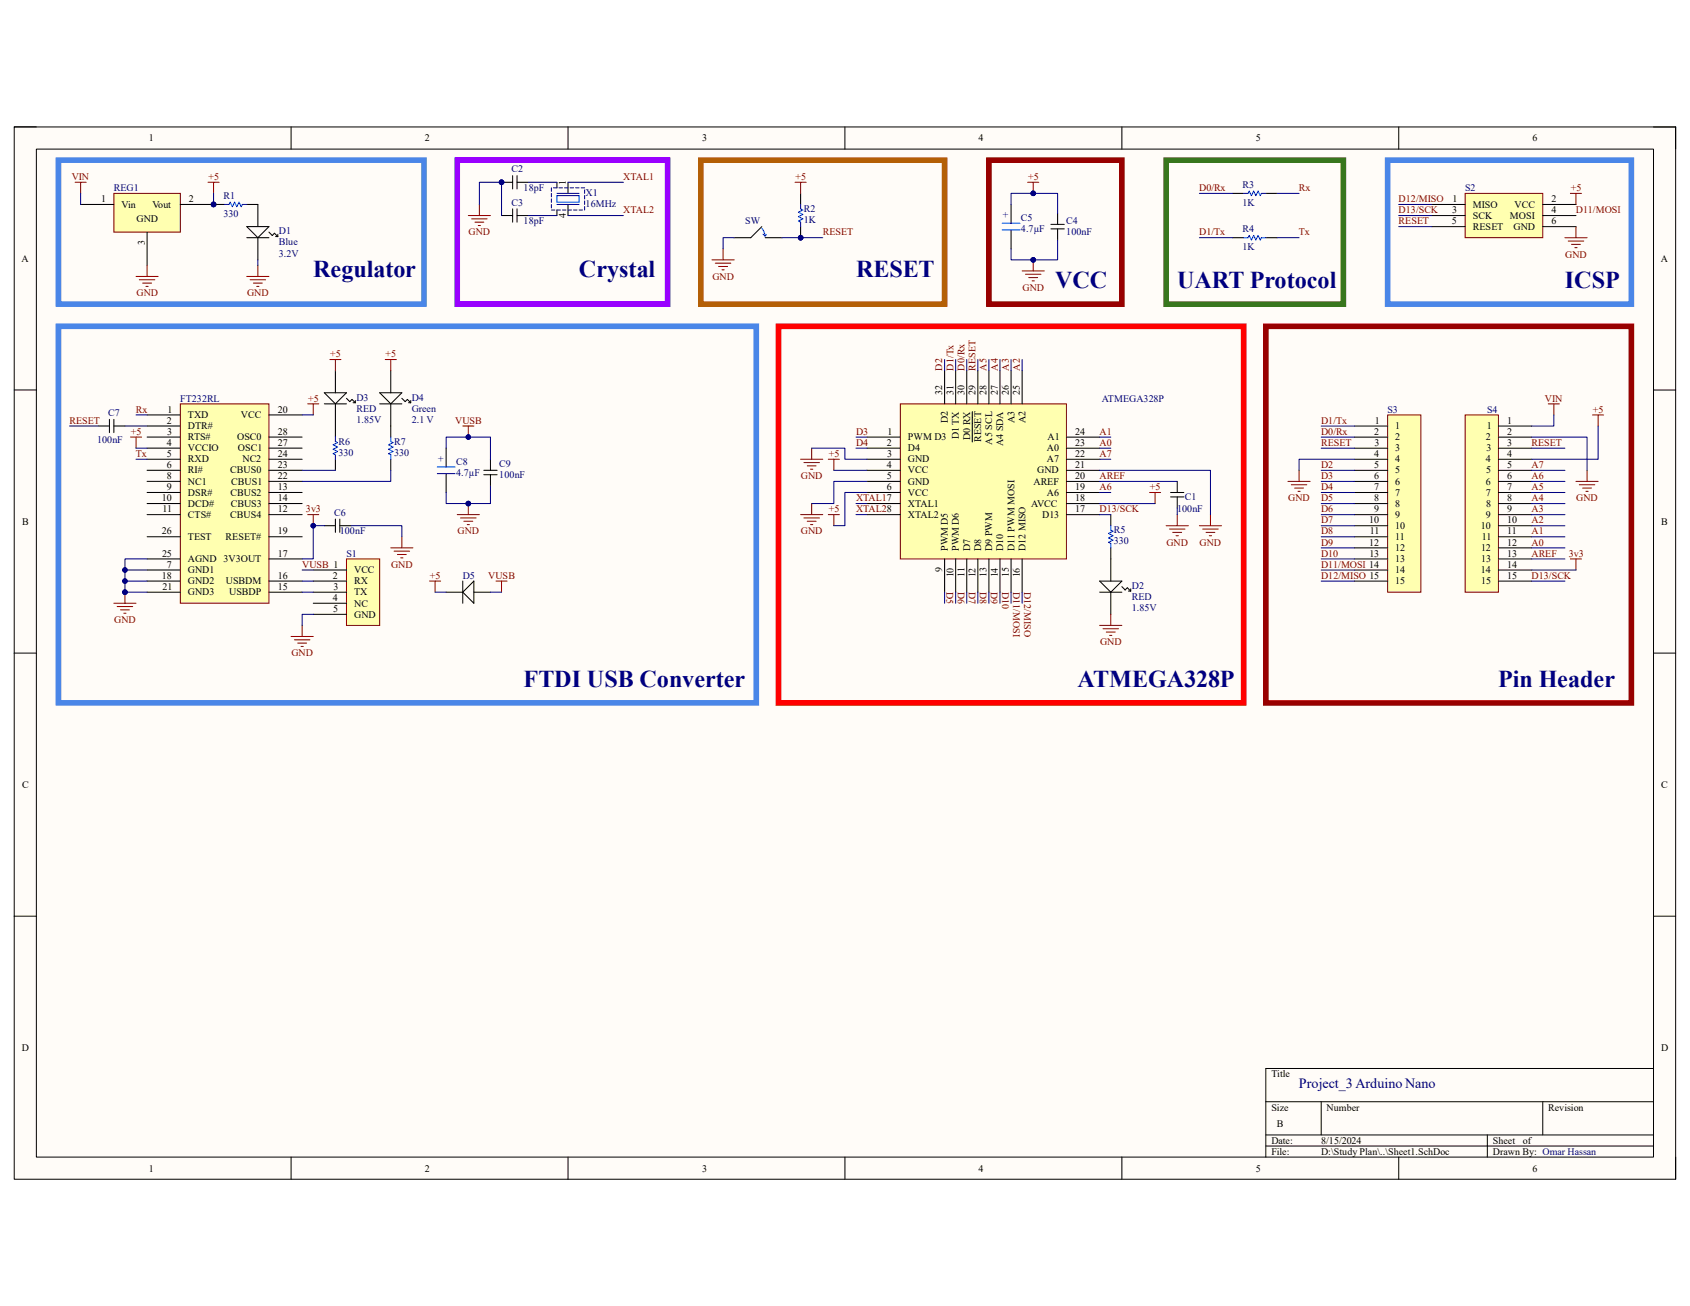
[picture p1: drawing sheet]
<svg xmlns="http://www.w3.org/2000/svg" width="279mm" height="216mm" viewBox="0 0 279 216" stroke-linecap="round" stroke-linejoin="round" font-family="sans-serif">
<path d="M2.3 21h274.7v173.9h-274.7z" fill-rule="evenodd" fill="#fffcf8"/>
<path d="M2.3 21h274.7v173.9h-274.7z" fill="none" stroke="#000" stroke-width=".17"/>
<path d="M6 24.6h267.4v166.7h-267.4z" fill-rule="evenodd" fill="#fffcf8"/>
<g fill="none" stroke="#000" stroke-width=".17">
<path d="M2.3 21h3.7M6 24.6h267.4v166.7h-267.4zM48.1 21v3.6M93.9 21v3.6M139.7 21v3.6M185.5 21v3.6M231.2 21v3.6M273.4 21h3.6v3.6M2.3 64.5h3.7M273.4 64.5h3.6M2.3 108h3.7M273.4 108h3.6"/>
<path d="M2.3 151.5h3.7M273.4 151.5h3.6M273.4 176.6h-64.1v14.7M48.1 191.3v3.6M93.9 191.3v3.6M139.7 191.3v3.6M185.5 191.3v3.6M209.3 182.1h64.1M209.3 187.6h64.1M209.3 189.5h64.1M218.4 182.1v5.5M231.2 191.3v3.6"/>
<path d="M245.9 187.6v3.7M255.1 182.1v5.5M277 191.3v3.6"/>
</g>
<path d="M148.8 66.8h27.5v25.6h-27.5z" fill-rule="evenodd" fill="#ffffb0"/>
<path d="M148.8 66.8h27.5v25.6h-27.5z" fill="none" stroke="#800000" stroke-width=".17"/>
<g fill="none" stroke="#000" stroke-width=".17">
<path d="M143.3 72.3h5.5M143.3 74.1h5.5M143.3 75.9h5.5M143.3 77.8h5.5M143.3 79.6h5.5M156.2 61.3v5.5M158 61.3v5.5M159.8 61.3v5.5M160.7 68v5.1M161.7 61.3v5.5M163.5 61.3v5.5M165.3 61.3v5.5"/>
<path d="M167.2 61.3v5.5M169 61.3v5.5M176.3 72.3h5.5M176.3 74.1h5.5M176.3 75.9h5.5M176.3 77.8h5.5M176.3 79.6h5.5M143.3 81.4h5.5M143.3 83.2h5.5M143.3 85.1h5.5M156.2 92.4v5.5M158 92.4v5.5"/>
<path d="M159.8 92.4v5.5M161.7 92.4v5.5M163.5 92.4v5.5M165.3 92.4v5.5M167.2 92.4v5.5M169 92.4v5.5M176.3 81.4h5.5M176.3 83.2h5.5M176.3 85.1h5.5"/>
</g>
<circle cx="35.3" cy="33.8" r=".37" fill="#000080"/>
<circle cx="35.3" cy="33.8" r=".37" fill="none" stroke="#000080" stroke-width=".17"/>
<path d="M18.8 32h11v6.4h-11z" fill-rule="evenodd" fill="#ffffb0"/>
<path d="M18.8 32h11v6.4h-11z" fill="none" stroke="#800000" stroke-width=".17"/>
<path d="M13.3 33.8h5.5M29.8 33.8h5.5" fill="none" stroke="#000" stroke-width=".17"/>
<circle cx="35.3" cy="33.8" r=".37" fill="#000080"/>
<circle cx="35.3" cy="33.8" r=".37" fill="none" stroke="#000080" stroke-width=".17"/>
<path d="M24.3 38.4v5.5M40.8 37.5h3.7l-1.9 1.8zM40.8 39.3h3.7M42.6 33.8v3.7M42.6 39.3v3.7M44.5 38.4l.5 .5 .4-.3 .5 .5M45.6 39.1h.3M45.9 38.7v.4" fill="none" stroke="#000" stroke-width=".17"/>
<path d="M12.4 30.1h1.8M13.3 30.1v1.9M34.4 30.1h1.8M35.3 30.1v1.9" fill="none" stroke="#800000" stroke-width=".17"/>
<path d="M9.7 26.5h60.4v23.8h-60.4z" fill="none" stroke="#4a86e8" stroke-width=".93"/>
<circle cx="35.3" cy="33.8" r=".37" fill="#000080"/>
<circle cx="35.3" cy="33.8" r=".37" fill="none" stroke="#000080" stroke-width=".17"/>
<path d="M35.3 33.8h1.8M40.8 33.8h1.8" fill="none" stroke="#000" stroke-width=".17"/>
<circle cx="35.3" cy="33.8" r=".37" fill="#000080"/>
<g fill="none" stroke="#000080" stroke-width=".17">
<path d="M91.2 31.1v.5M91.2 32v.5M91.2 32.9v.6M91.2 33.8v.6M91.2 34.7h.5M91.5 31.1h.6M92.1 34.7h.5M92.4 31.1h.6M93 34.7h.6M93.3 31.1h.6M93.9 34.7h.6M94.2 31.1h.6"/>
<path d="M94.8 34.7h.6M95.2 31.1h.5M95.7 34.7h.6M96.1 31.1h.6M96.7 31.4v.6M96.7 32.3v.6M96.7 33.2v.6M96.7 34.1v.6"/>
<circle cx="35.3" cy="33.8" r=".37"/>
</g>
<path d="M37.1 33.8h.8l.2-.4 .3 .8 .4-.8 .4 .8 .3-.8 .4 .8 .2-.4h.7M92.1 32.3h3.6v1.1h-3.6zM92.1 33.8h3.6M92.1 32h3.6" fill="none" stroke="#00f" stroke-width=".17"/>
<g fill="none" stroke="#800000" stroke-width=".17">
<path d="M22.5 45.7h3.6M23 46.3h2.6M23.6 46.8h1.5M24.1 47.3h.4M24.3 43.9v1.8M40.8 45.7h3.7M41.3 46.3h2.6M41.9 46.8h1.5M42.4 47.3h.4M42.6 43.9v1.8M132.4 75.9h3.6M132.9 76.5h2.6"/>
<path d="M133.5 77h1.4M134 77.6h.4M134.2 74.1v1.8M132.4 85.1h3.6M132.9 85.6h2.6M133.5 86.2h1.4M134 86.7h.4M134.2 83.2v1.9M192.8 86.9h3.7M193.3 87.5h2.6M193.9 88h1.5M194.4 88.6h.4"/>
<path d="M194.6 85.1v1.8M198.3 86.9h3.7M198.8 87.5h2.6M199.4 88h1.5M199.9 88.6h.4M200.1 85.1v1.8"/>
</g>
<path d="M92.1 30.1v1M92.1 34.7v.9M93.9 30.1v1.9M93.9 33.8v1.8M194.6 79.6v1.8M193.5 82.1h2.2M193.5 81.4h2.2M194.6 82.1v1.9" fill="none" stroke="#000" stroke-width=".17"/>
<circle cx="82.9" cy="30.1" r=".37" fill="#000080"/>
<circle cx="82.9" cy="30.1" r=".37" fill="none" stroke="#000080" stroke-width=".17"/>
<path d="M82.9 30.1h1.8M84.7 29v2.2M85.5 29v2.2M85.5 30.1h1.8" fill="none" stroke="#000" stroke-width=".17"/>
<circle cx="82.9" cy="30.1" r=".37" fill="#000080"/>
<circle cx="82.9" cy="30.1" r=".37" fill="none" stroke="#000080" stroke-width=".17"/>
<path d="M82.9 35.6h1.8M84.7 34.5v2.2M85.5 34.5v2.2M85.5 35.6h1.8" fill="none" stroke="#000" stroke-width=".17"/>
<path d="M77.4 35.6h3.7M78 36.2h2.5M78.5 36.7h1.5M79.1 37.3h.3M79.3 33.8v1.8" fill="none" stroke="#800000" stroke-width=".17"/>
<path d="M75.6 26.5h34.8v23.8h-34.8z" fill="none" stroke="#90f" stroke-width=".93"/>
<circle cx="132.4" cy="39.3" r=".37" fill="#000080"/>
<circle cx="132.4" cy="39.3" r=".37" fill="none" stroke="#000080" stroke-width=".17"/>
<path d="M132.4 32v1.8M132.4 37.5v1.8" fill="none" stroke="#000" stroke-width=".17"/>
<circle cx="132.4" cy="39.3" r=".37" fill="#000080"/>
<circle cx="132.4" cy="39.3" r=".37" fill="none" stroke="#000080" stroke-width=".17"/>
<path d="M132.4 33.8v.7l.3 .2-.7 .4 .7 .3-.7 .4 .7 .4-.7 .3 .4 .2v.8M165.7 36.9h2.9M165.7 38h2.9" fill="none" stroke="#00f" stroke-width=".17"/>
<g fill="none" stroke="#800000" stroke-width=".17">
<path d="M131.4 30.1h1.9M132.4 30.1v1.9M169.9 30.1h1.8M170.8 30.1v1.9M117.7 43h3.7M118.3 43.5h2.5M118.8 44.1h1.5M119.4 44.6h.3M119.5 41.1v1.9M136.9 75.9h1.9M137.9 75.9v1.9M136.9 85.1h1.9"/>
<path d="M137.9 85.1v1.8M190 81.4h1.9M191 81.4v1.8"/>
</g>
<path d="M115.9 26.5h40.3v23.8h-40.3z" fill="none" stroke="#b45f06" stroke-width=".93"/>
<path d="M167.2 33.8v3.1M167.2 38v3.1M173.7 37.8h2.2M173.7 37.1h2.2M174.8 35.3v1.8M174.8 37.8v1.9" fill="none" stroke="#000" stroke-width=".17"/>
<circle cx="170.8" cy="32" r=".37" fill="#000080"/>
<circle cx="170.8" cy="32" r=".37" fill="none" stroke="#000080" stroke-width=".17"/>
<path d="M169 44.8h3.6M169.5 45.3h2.6M170.1 45.9h1.5M170.6 46.4h.4M170.8 43v1.8" fill="none" stroke="#800000" stroke-width=".17"/>
<circle cx="170.8" cy="43" r=".37" fill="#000080"/>
<circle cx="170.8" cy="43" r=".37" fill="none" stroke="#000080" stroke-width=".17"/>
<path d="M163.5 26.5h22v23.8h-22z" fill="none" stroke="#980000" stroke-width=".93"/>
<path d="M203.8 32h1.8M203.8 39.3h1.8M209.3 32h1.8M209.3 39.3h1.8M181.8 96.1h3.7l-1.9 1.8zM181.8 97.9h3.7M183.6 85.1v1.8M183.6 90.6v5.5M183.6 97.9v3.7M185.5 97l.5 .5 .4-.3 .5 .5M186.6 97.7h.3M186.9 97.3v.4" fill="none" stroke="#000" stroke-width=".17"/>
<path d="M205.6 32h.7l.2-.4 .4 .7 .4-.7 .3 .7 .4-.7 .4 .7 .1-.3h.8M205.6 39.3h.7l.2-.4 .4 .8 .4-.8 .3 .8 .4-.8 .4 .8 .1-.4h.8M183.6 86.9v.7l.4 .2-.7 .4 .7 .4-.7 .3 .7 .4-.7 .4 .3 .1v.8" fill="none" stroke="#00f" stroke-width=".17"/>
<path d="M181.8 103.4h3.7M182.4 103.9h2.5M182.9 104.5h1.5M183.5 105h.3M183.6 101.6v1.8" fill="none" stroke="#800000" stroke-width=".17"/>
<path d="M192.8 26.5h29.3v23.8h-29.3z" fill="none" stroke="#38761d" stroke-width=".93"/>
<path d="M128.7 53.9h76.9v62.3h-76.9z" fill="none" stroke="#f00" stroke-width=".93"/>
<path d="M29.8 66.8h14.7v32.9h-14.7z" fill-rule="evenodd" fill="#ffffb0"/>
<path d="M29.8 66.8h14.7v32.9h-14.7z" fill="none" stroke="#800000" stroke-width=".17"/>
<g fill="none" stroke="#000" stroke-width=".17">
<path d="M24.3 68.6h5.5M24.3 70.4h5.5M24.3 72.3h5.5M24.3 74.1h5.5M24.3 75.9h5.5M24.3 77.7h5.5M24.3 79.6h5.5M44.5 68.6h5.5M44.5 72.3h5.5M44.5 74.1h5.5M44.5 75.9h5.5M44.5 77.7h5.5"/>
<path d="M44.5 79.6h5.5M24.3 85.1h5.5M24.3 81.4h5.5M24.3 83.2h5.5M24.3 88.7h5.5M24.3 92.4h5.5M24.3 94.2h5.5M24.3 96.1h5.5M24.3 97.9h5.5M44.5 85.1h5.5M44.5 81.4h5.5M44.5 83.2h5.5"/>
<path d="M44.5 88.7h5.5M44.5 92.4h5.5M44.5 96.1h5.5M44.5 97.9h5.5"/>
</g>
<path d="M57.3 92.4h5.5v11h-5.5z" fill-rule="evenodd" fill="#ffffb0"/>
<path d="M18.8 99.7h3.7M20.7 97.9v1.8M57.3 92.4h5.5v11h-5.5zM19.4 100.3h2.5M19.9 100.8h1.5M20.5 101.4h.3M48.1 105.2h3.7M48.7 105.8h2.5M49.2 106.3h1.5M49.8 106.9h.3M50 103.4v1.8" fill="none" stroke="#800000" stroke-width=".17"/>
<path d="M51.8 94.2h5.5M51.8 96.1h5.5M51.8 97.9h5.5M51.8 99.7h5.5M51.8 101.6h5.5" fill="none" stroke="#000" stroke-width=".17"/>
<circle cx="20.7" cy="97.9" r=".37" fill="#000080"/>
<circle cx="20.7" cy="97.9" r=".37" fill="none" stroke="#000080" stroke-width=".17"/>
<path d="M53.6 86.9h1.9M55.5 85.8v2.2M56.2 85.8v2.2M56.2 86.9h1.8" fill="none" stroke="#000" stroke-width=".17"/>
<path d="M50.9 85.1h1.8M51.8 85.1v1.8M64.6 90.6h3.7M65.2 91.1h2.5M65.7 91.7h1.5M66.3 92.2h.3M66.4 88.7v1.9" fill="none" stroke="#800000" stroke-width=".17"/>
<circle cx="51.8" cy="86.9" r=".37" fill="#000080"/>
<circle cx="51.8" cy="86.9" r=".37" fill="none" stroke="#000080" stroke-width=".17"/>
<g fill="none" stroke="#800000" stroke-width=".17">
<path d="M54.5 59.4h1.9M55.4 59.4v1.9M63.7 59.4h1.8M64.6 59.4v1.9M21.6 72.3h1.8M22.5 72.3v1.8M50.9 66.8h1.8M51.8 66.8v1.8M75.6 85.1h3.7M76.1 85.6h2.6M76.7 86.2h1.5M77.2 86.7h.4"/>
<path d="M77.4 83.2v1.9"/>
</g>
<g fill="none" stroke="#000" stroke-width=".17">
<path d="M16.3 70.4h1.8M18.1 69.3v2.2M18.8 69.3v2.2M18.8 70.4h1.9M53.6 64.9h3.7l-1.9 1.9zM53.6 66.8h3.7M55.4 61.3v3.6M55.4 66.8v5.5M55.4 75.9v1.8M57.3 65.8l.5 .6 .4-.4 .5 .6M58.4 66.6h.3M58.7 66.2v.4"/>
<path d="M62.8 64.9h3.6l-1.8 1.9zM62.8 66.8h3.6M64.6 61.3v3.6M64.6 66.8v5.5M64.6 75.9v1.8M66.4 65.8l.6 .6 .4-.4 .5 .6M67.5 66.6h.4M67.9 66.2v.4M73.8 74.1v3.1M73.8 78.3v3.1M80 78.5h2.2M80 77.7h2.2"/>
<path d="M81.1 75.9v1.8M81.1 78.5v1.8"/>
</g>
<path d="M55.4 72.3v.7l.4 .2-.7 .3 .7 .4-.7 .4 .7 .3-.7 .4 .3 .2v.7M64.6 72.3v.7l.4 .2-.8 .3 .8 .4-.8 .4 .8 .3-.8 .4 .4 .2v.7M72.3 77.2h2.9M72.3 78.3h2.9" fill="none" stroke="#00f" stroke-width=".17"/>
<circle cx="77.4" cy="83.2" r=".37" fill="#000080"/>
<circle cx="77.4" cy="83.2" r=".37" fill="none" stroke="#000080" stroke-width=".17"/>
<path d="M76.5 70.4h1.8M77.4 70.4v1.9" fill="none" stroke="#800000" stroke-width=".17"/>
<circle cx="77.4" cy="72.3" r=".37" fill="#000080"/>
<circle cx="77.4" cy="72.3" r=".37" fill="none" stroke="#000080" stroke-width=".17"/>
<path d="M73.8 97.9h2.7M76.5 96.1v3.6M78.3 97.9h2.8M78.3 96.1v3.6l-1.8-1.8z" fill="none" stroke="#000" stroke-width=".17"/>
<path d="M71 96.1h1.8M71.9 96.1v1.8M82 96.1h1.8M82.9 96.1v1.8" fill="none" stroke="#800000" stroke-width=".17"/>
<path d="M9.7 53.9h115.3v62.3h-115.3z" fill="none" stroke="#4a86e8" stroke-width=".93"/>
<path d="M242.2 32h12.9v7.3h-12.9z" fill-rule="evenodd" fill="#ffffb0"/>
<path d="M242.2 32h12.9v7.3h-12.9zM258.7 39.3h3.7M259.3 39.8h2.5M259.6 32h1.9M260.6 32v1.8M260.6 37.5v1.8M259.8 40.4h1.5M260.4 40.9h.3" fill="none" stroke="#800000" stroke-width=".17"/>
<path d="M236.7 33.8h5.5M236.7 35.6h5.5M236.7 37.5h5.5M255.1 33.8h5.5M255.1 35.6h5.5M255.1 37.5h5.5" fill="none" stroke="#000" stroke-width=".17"/>
<path d="M229.4 26.5h40.3v23.8h-40.3z" fill="none" stroke="#4a86e8" stroke-width=".93"/>
<path d="M229.4 68.6h5.5v29.3h-5.5z" fill-rule="evenodd" fill="#ffffb0"/>
<path d="M229.4 68.6h5.5v29.3h-5.5z" fill="none" stroke="#800000" stroke-width=".17"/>
<g fill="none" stroke="#000" stroke-width=".17">
<path d="M223.9 70.4h5.5M223.9 72.3h5.5M223.9 74.1h5.5M223.9 75.9h5.5M223.9 77.8h5.5M223.9 79.6h5.5M223.9 81.4h5.5M223.9 83.2h5.5M223.9 85.1h5.5M223.9 86.9h5.5M223.9 88.7h5.5M223.9 90.6h5.5"/>
<path d="M223.9 92.4h5.5M223.9 94.2h5.5M223.9 96.1h5.5"/>
</g>
<path d="M242.2 68.6h5.5v29.3h-5.5z" fill-rule="evenodd" fill="#ffffb0"/>
<g fill="none" stroke="#800000" stroke-width=".17">
<path d="M212.9 79.6h3.7M214.8 77.8v1.8M242.2 68.6h5.5v29.3h-5.5zM256 66.8h1.8M256.9 66.8v1.8M260.6 79.6h3.6M262.4 77.8v1.8M263.3 68.6h1.8M264.2 68.6v1.8M213.5 80.1h2.5M214 80.7h1.5M214.6 81.2h.3"/>
<path d="M259.6 92.4h1.9M260.6 92.4v1.8M261.1 80.1h2.6M261.7 80.7h1.4M262.2 81.2h.4"/>
</g>
<g fill="none" stroke="#000" stroke-width=".17">
<path d="M126 37.5l-1.9 1.8h-2.7M126.5 39.3h2.7M247.7 70.4h5.5M247.7 72.3h5.5M247.7 74.1h5.5M247.7 75.9h5.5M247.7 77.8h5.5M247.7 79.6h5.5M247.7 81.4h5.5M247.7 83.2h5.5M247.7 85.1h5.5M247.7 86.9h5.5"/>
<path d="M247.7 88.7h5.5M247.7 90.6h5.5M247.7 92.4h5.5M247.7 94.2h5.5M247.7 96.1h5.5"/>
</g>
<path d="M209.3 53.9h60.4v62.3h-60.4z" fill="none" stroke="#980000" stroke-width=".93"/>
<path d="M126 37.8l.3 .6 .2 .6M126.1 38.7l.3 .3M126.7 38.8l-.2 .2" fill="none" stroke="#00f" stroke-width=".17"/>
<path d="M35.3 32v1.8" fill="none" stroke="#000080" stroke-width=".17"/>
<circle cx="35.3" cy="33.8" r=".37" fill="#000080"/>
<g fill="none" stroke="#000080" stroke-width=".17">
<path d="M13.3 32v1.8M82.9 30.1v5.5M87.3 30.1h4.8M87.3 35.6h4.8M93.9 30.1h9.2M93.9 35.6h9.2M42.6 43v.9M156.2 59.4v1.9M158 59.4v1.9M159.8 59.4v1.9M163.5 59.4v1.9M165.3 59.4v1.9"/>
<path d="M167.2 59.4v1.9M169 59.4v1.9M141.5 72.3h1.8M141.5 74.1h1.8M181.8 77.8h18.3v7.3M181.8 72.3h1.8M181.8 74.1h1.8M181.8 75.9h1.8M181.8 79.6h12.8M141.5 83.2h1.8M141.5 85.1h1.8M156.2 97.9v1.8"/>
<path d="M158 97.9v1.8M159.8 97.9v1.8M161.7 97.9v1.8M163.5 97.9v1.8M165.3 97.9v1.8M167.2 97.9v1.8M169 97.9v1.8M181.8 81.4h1.8M194.6 84v1.1"/>
<circle cx="35.3" cy="33.8" r=".37"/>
</g>
<circle cx="82.9" cy="30.1" r=".37" fill="#000080"/>
<g fill="none" stroke="#000080" stroke-width=".17">
<path d="M82.9 30.1h-3.6v3.7"/>
<circle cx="82.9" cy="30.1" r=".37"/>
</g>
<circle cx="82.9" cy="30.1" r=".37" fill="#000080"/>
<g fill="none" stroke="#000080" stroke-width=".17">
<path d="M161.7 59.4v1.9M167.2 41.1v1.9h3.6M137.9 77.8h5.4M143.3 79.6h-5.4v3.6h-3.7M143.3 81.4h-3.6v5.5h-1.8M181.8 83.2h9.2"/>
<circle cx="82.9" cy="30.1" r=".37"/>
</g>
<circle cx="170.8" cy="43" r=".37" fill="#000080"/>
<g fill="none" stroke="#000080" stroke-width=".17">
<path d="M174.8 39.7v3.3h-4"/>
<circle cx="170.8" cy="43" r=".37"/>
</g>
<circle cx="170.8" cy="43" r=".37" fill="#000080"/>
<g fill="none" stroke="#000080" stroke-width=".17">
<path d="M170.8 32h4v3.3"/>
<circle cx="170.8" cy="43" r=".37"/>
</g>
<circle cx="170.8" cy="32" r=".37" fill="#000080"/>
<g fill="none" stroke="#000080" stroke-width=".17">
<path d="M170.8 32h-3.6v1.8"/>
<circle cx="170.8" cy="32" r=".37"/>
</g>
<circle cx="170.8" cy="32" r=".37" fill="#000080"/>
<g fill="none" stroke="#000080" stroke-width=".17">
<path d="M198.3 32h5.5M198.3 39.3h5.5M211.1 32h3.7M211.1 39.3h3.7M134.2 74.1h5.5v1.8h3.6M20.7 94.2h3.6M50 94.2h1.8M50 96.1h1.8M50 97.9h1.8M181.8 85.1h1.8M51.8 101.6h-1.8v1.8"/>
<circle cx="170.8" cy="32" r=".37"/>
</g>
<circle cx="20.7" cy="94.2" r=".37" fill="#000080"/>
<g fill="none" stroke="#000080" stroke-width=".17">
<path d="M20.7 96.1h3.6"/>
<circle cx="20.7" cy="94.2" r=".37"/>
</g>
<circle cx="20.7" cy="96.1" r=".37" fill="#000080"/>
<g fill="none" stroke="#000080" stroke-width=".17">
<path d="M20.7 97.9h3.6"/>
<circle cx="20.7" cy="96.1" r=".37"/>
</g>
<circle cx="20.7" cy="97.9" r=".37" fill="#000080"/>
<g fill="none" stroke="#000080" stroke-width=".17">
<path d="M53.6 86.9h-1.8v5.5h-1.8"/>
<circle cx="20.7" cy="97.9" r=".37"/>
</g>
<circle cx="51.8" cy="86.9" r=".37" fill="#000080"/>
<g fill="none" stroke="#000080" stroke-width=".17">
<path d="M11.5 70.4h4.8M20.7 70.4h3.6M22.5 68.6h1.8M22.5 74.1h1.8M22.5 75.9h1.8M50 68.6h1.8M50 77.7h5.4M64.6 77.7v1.9h-14.6M58 86.9h8.4v1.8M73.8 81.4v1.8h3.6"/>
<circle cx="51.8" cy="86.9" r=".37"/>
</g>
<circle cx="77.4" cy="83.2" r=".37" fill="#000080"/>
<g fill="none" stroke="#000080" stroke-width=".17">
<path d="M81.1 80.3v2.9h-3.7"/>
<circle cx="77.4" cy="83.2" r=".37"/>
</g>
<circle cx="77.4" cy="83.2" r=".37" fill="#000080"/>
<g fill="none" stroke="#000080" stroke-width=".17">
<path d="M73.8 74.1v-1.8h7.3v3.6"/>
<circle cx="77.4" cy="83.2" r=".37"/>
</g>
<circle cx="77.4" cy="72.3" r=".37" fill="#000080"/>
<g fill="none" stroke="#000080" stroke-width=".17">
<path d="M231.2 33.8h5.5M231.2 35.6h5.5M231.2 37.5h5.5M218.4 79.6h5.5M218.4 77.8h5.5M218.4 74.1h5.5M218.4 72.3h5.5M218.4 70.4h5.5M223.9 75.9h-9.1v1.9M253.2 72.3h9.2v5.5M253.2 79.6h5.5M253.2 77.8h5.5"/>
<path d="M253.2 74.1h5.5M256.9 68.6v1.8h-3.7M264.2 70.4v5.5h-11M24.3 92.4h-3.6v5.5M71.9 97.9h1.9M81.1 97.9h1.8M218.4 96.1h5.5M218.4 94.2h5.5M218.4 92.4h5.5M218.4 90.6h5.5M218.4 88.7h5.5M218.4 86.9h5.5"/>
<path d="M218.4 85.1h5.5M218.4 83.2h5.5M218.4 81.4h5.5M253.2 96.1h5.5M253.2 94.2h7.4M253.2 92.4h5.5M253.2 90.6h5.5M253.2 88.7h5.5M253.2 86.9h5.5M253.2 85.1h5.5M253.2 83.2h5.5M253.2 81.4h5.5"/>
<circle cx="77.4" cy="72.3" r=".37"/>
</g>
<circle cx="20.7" cy="94.2" r=".37" fill="#000080"/>
<circle cx="20.7" cy="94.2" r=".37" fill="none" stroke="#000080" stroke-width=".17"/>
<circle cx="20.7" cy="96.1" r=".37" fill="#000080"/>
<circle cx="20.7" cy="96.1" r=".37" fill="none" stroke="#000080" stroke-width=".17"/>
<circle cx="20.7" cy="97.9" r=".37" fill="#000080"/>
<g fill="none" stroke="#000080" stroke-width=".17">
<path d="M129.2 39.3h3.2"/>
<circle cx="20.7" cy="97.9" r=".37"/>
</g>
<circle cx="132.4" cy="39.3" r=".37" fill="#000080"/>
<g fill="none" stroke="#000080" stroke-width=".17">
<path d="M121.4 39.3h-1.9v1.8M132.4 39.3h3.6"/>
<circle cx="132.4" cy="39.3" r=".37"/>
</g>
<circle cx="132.4" cy="39.3" r=".37" fill="#000080"/>
<circle cx="132.4" cy="39.3" r=".37" fill="none" stroke="#000080" stroke-width=".17"/>
<g font-size="4" fill="#000080">
<text x="51.8" y="45.8">Regulator</text>
<text x="95.7" y="45.8">Crystal</text>
<text x="141.5" y="45.8">RESET</text>
<text x="174.5" y="47.6">VCC</text>
<text x="194.6" y="47.6">UART Protocol</text>
<text x="258.7" y="47.6">ICSP</text>
<text x="86.6" y="113.5">FTDI USB Converter</text>
<text x="178.1" y="113.5">ATMEGA328P</text>
<text x="247.7" y="113.5">Pin Header</text>
</g>
<text font-size="2.3" fill="#000080" x="214.8" y="179.8">Project_3 Arduino Nano</text>
<g font-size="1.7">
<text x="24.6" y="23.4">1</text>
<text x="70.2" y="23.4">2</text>
<text x="116.1" y="23.4">3</text>
<text x="161.8" y="23.4">4</text>
<text x="207.6" y="23.4">5</text>
<text x="253.4" y="23.4">6</text>
<text x="16.7" y="33.4">1</text>
<text x="20.1" y="34.3">Vin</text>
<text x="25.2" y="34.3">Vout</text>
<text x="31.2" y="33.4">2</text>
<text x="93.6" y="30.5" transform="rotate(-90 93.6 30.5)">1</text>
<text x="240.1" y="35.3">3</text>
<text x="240.1" y="33.4">1</text>
<text x="243.5" y="34.3">MISO</text>
<text x="250.4" y="34.3">VCC</text>
<text x="256.5" y="33.4">2</text>
<text x="256.5" y="35.3">4</text>
<text x="22.6" y="36.7">GND</text>
<text x="24" y="40.5" transform="rotate(-90 24 40.5)">3</text>
<text x="93.6" y="36" transform="rotate(-90 93.6 36)">4</text>
<text x="240" y="37.1">5</text>
<text x="243.5" y="36.2">SCK</text>
<text x="243.5" y="38">RESET</text>
<text x="249.6" y="36.2">MOSI</text>
<text x="250.2" y="38">GND</text>
<text x="256.5" y="37.1">6</text>
<text x="3.6" y="43.3">A</text>
<text x="274.6" y="43.3">A</text>
<text x="155.8" y="65.3" transform="rotate(-90 155.8 65.3)">32</text>
<text x="157.6" y="65.3" transform="rotate(-90 157.6 65.3)">31</text>
<text x="159.5" y="65.3" transform="rotate(-90 159.5 65.3)">30</text>
<text x="161.3" y="65.3" transform="rotate(-90 161.3 65.3)">29</text>
<text x="163.1" y="65.3" transform="rotate(-90 163.1 65.3)">28</text>
<text x="165" y="65.3" transform="rotate(-90 165 65.3)">27</text>
<text x="166.8" y="65.3" transform="rotate(-90 166.8 65.3)">26</text>
<text x="168.6" y="65.3" transform="rotate(-90 168.6 65.3)">25</text>
<text x="27.6" y="70.1">2</text>
<text x="27.6" y="71.9">3</text>
<text x="27.7" y="68.2">1</text>
<text x="31.1" y="69.1">TXD</text>
<text x="31.1" y="71">DTR#</text>
<text x="39.8" y="69.1">VCC</text>
<text x="45.9" y="71.9">28</text>
<text x="45.9" y="68.2">20</text>
<text x="146.7" y="71.9">1</text>
<text x="156.7" y="70" transform="rotate(-90 156.7 70)">D2</text>
<text x="167.7" y="69.9" transform="rotate(-90 167.7 69.9)">A3</text>
<text x="169.5" y="70" transform="rotate(-90 169.5 70)">A2</text>
<text x="177.8" y="71.9">24</text>
<text x="227.2" y="71.9">2</text>
<text x="227.3" y="70.1">1</text>
<text x="230.7" y="71">1</text>
<text x="245.8" y="71">1</text>
<text x="249.2" y="70.1">1</text>
<text x="249.2" y="71.9">2</text>
<text x="27.6" y="73.7">4</text>
<text x="27.6" y="77.4">6</text>
<text x="27.6" y="75.6">5</text>
<text x="31.1" y="72.8">RTS#</text>
<text x="31.1" y="74.6">VCCIO</text>
<text x="31.1" y="76.5">RXD</text>
<text x="39.2" y="72.8">OSC0</text>
<text x="39.3" y="74.6">OSC1</text>
<text x="40.1" y="76.5">NC2</text>
<text x="45.9" y="77.4">23</text>
<text x="45.9" y="75.6">24</text>
<text x="45.9" y="73.7">27</text>
<text x="146.6" y="73.7">2</text>
<text x="146.6" y="77.4">4</text>
<text x="146.7" y="75.6">3</text>
<text x="150.1" y="72.8">PWM D3</text>
<text x="150.1" y="74.6">D4</text>
<text x="150.1" y="76.5">GND</text>
<text x="158.5" y="72.6" transform="rotate(-90 158.5 72.6)">D1 TX</text>
<text x="160.4" y="72.8" transform="rotate(-90 160.4 72.8)">D0 RX</text>
<text x="162.2" y="73.1" transform="rotate(-90 162.2 73.1)">RESET</text>
<text x="164" y="73.5" transform="rotate(-90 164 73.5)">A5 SCL</text>
<text x="165.9" y="73.7" transform="rotate(-90 165.9 73.7)">A4 SDA</text>
<text x="173.1" y="76.5">A7</text>
<text x="173.1" y="74.6">A0</text>
<text x="173.2" y="72.8">A1</text>
<text x="177.8" y="77.4">21</text>
<text x="177.8" y="75.6">22</text>
<text x="177.8" y="73.7">23</text>
<text x="227.2" y="75.6">4</text>
<text x="227.2" y="77.4">5</text>
<text x="227.2" y="73.7">3</text>
<text x="230.7" y="72.8">2</text>
<text x="230.7" y="74.6">3</text>
<text x="230.7" y="76.5">4</text>
<text x="245.7" y="72.8">2</text>
<text x="245.7" y="76.5">4</text>
<text x="245.7" y="74.6">3</text>
<text x="249.2" y="73.7">3</text>
<text x="249.2" y="75.6">4</text>
<text x="249.2" y="77.4">5</text>
<text x="26.8" y="82.9">10</text>
<text x="27.6" y="81">9</text>
<text x="27.6" y="79.2">8</text>
<text x="31.1" y="78.3">RI#</text>
<text x="31.1" y="80.1">NC1</text>
<text x="31.1" y="82">DSR#</text>
<text x="31.1" y="83.8">DCD#</text>
<text x="38.1" y="78.3">CBUS0</text>
<text x="38.1" y="82">CBUS2</text>
<text x="38.1" y="83.8">CBUS3</text>
<text x="38.2" y="80.1">CBUS1</text>
<text x="45.9" y="82.9">14</text>
<text x="45.9" y="81">13</text>
<text x="45.9" y="79.2">22</text>
<text x="146.6" y="81">6</text>
<text x="146.6" y="79.2">5</text>
<text x="150.1" y="78.3">VCC</text>
<text x="150.1" y="80.1">GND</text>
<text x="150.1" y="82">VCC</text>
<text x="150.1" y="83.8">XTAL1</text>
<text x="170.5" y="83.8">AVCC</text>
<text x="170.9" y="80.1">AREF</text>
<text x="171.5" y="78.3">GND</text>
<text x="173.1" y="82">A6</text>
<text x="177.8" y="82.9">18</text>
<text x="177.8" y="81">19</text>
<text x="177.8" y="79.2">20</text>
<text x="227.2" y="79.2">6</text>
<text x="227.2" y="81">7</text>
<text x="227.2" y="82.9">8</text>
<text x="230.7" y="78.3">5</text>
<text x="230.7" y="80.1">6</text>
<text x="230.7" y="82">7</text>
<text x="230.7" y="83.8">8</text>
<text x="245.7" y="80.1">6</text>
<text x="245.7" y="82">7</text>
<text x="245.7" y="78.3">5</text>
<text x="245.7" y="83.8">8</text>
<text x="249.2" y="79.2">6</text>
<text x="249.2" y="81">7</text>
<text x="249.2" y="82.9">8</text>
<text x="3.6" y="86.7">B</text>
<text x="26.8" y="88.3">26</text>
<text x="26.9" y="84.7">11</text>
<text x="31.1" y="85.6">CTS#</text>
<text x="31.1" y="89.3">TEST</text>
<text x="37.3" y="89.3">RESET#</text>
<text x="38.1" y="85.6">CBUS4</text>
<text x="45.9" y="84.7">12</text>
<text x="45.9" y="88.3">19</text>
<text x="150.1" y="85.6">XTAL2</text>
<text x="172.3" y="85.6">D13</text>
<text x="177.8" y="84.7">17</text>
<text x="226.4" y="86.5">10</text>
<text x="226.5" y="88.3">11</text>
<text x="227.2" y="84.7">9</text>
<text x="230.7" y="85.6">9</text>
<text x="230.7" y="87.5">10</text>
<text x="230.7" y="89.3">11</text>
<text x="244.8" y="87.5">10</text>
<text x="245" y="89.3">11</text>
<text x="245.7" y="85.6">9</text>
<text x="249.2" y="84.7">9</text>
<text x="249.2" y="86.5">10</text>
<text x="249.2" y="88.3">11</text>
<text x="274.7" y="86.7">B</text>
<text x="26.8" y="95.7">18</text>
<text x="26.8" y="92">25</text>
<text x="27.6" y="93.9">7</text>
<text x="31.1" y="92.9">AGND 3V3OUT</text>
<text x="31.1" y="94.8">GND1</text>
<text x="45.9" y="95.7">16</text>
<text x="45.9" y="92">17</text>
<text x="55" y="95.7">2</text>
<text x="58.5" y="94.8">VCC</text>
<text x="155.8" y="94.6" transform="rotate(-90 155.8 94.6)">9</text>
<text x="156.7" y="91.1" transform="rotate(-90 156.7 91.1)">PWM D5</text>
<text x="157.6" y="95.5" transform="rotate(-90 157.6 95.5)">10</text>
<text x="158.5" y="91.1" transform="rotate(-90 158.5 91.1)">PWM D6</text>
<text x="159.5" y="95.3" transform="rotate(-90 159.5 95.3)">11</text>
<text x="160.4" y="91.1" transform="rotate(-90 160.4 91.1)">D7</text>
<text x="161.3" y="95.5" transform="rotate(-90 161.3 95.5)">12</text>
<text x="162.2" y="91.1" transform="rotate(-90 162.2 91.1)">D8</text>
<text x="163.1" y="95.4" transform="rotate(-90 163.1 95.4)">13</text>
<text x="164" y="91.1" transform="rotate(-90 164 91.1)">D9 PWM</text>
<text x="165" y="95.5" transform="rotate(-90 165 95.5)">14</text>
<text x="165.9" y="91.1" transform="rotate(-90 165.9 91.1)">D10</text>
<text x="166.8" y="95.4" transform="rotate(-90 166.8 95.4)">15</text>
<text x="167.7" y="91.1" transform="rotate(-90 167.7 91.1)">D11 PWM MOSI</text>
<text x="168.6" y="95.5" transform="rotate(-90 168.6 95.5)">16</text>
<text x="169.5" y="91.1" transform="rotate(-90 169.5 91.1)">D12 MISO</text>
<text x="226.4" y="90.2">12</text>
<text x="226.4" y="92">13</text>
<text x="230.7" y="91.1">12</text>
<text x="230.7" y="92.9">13</text>
<text x="230.7" y="94.8">14</text>
<text x="244.8" y="94.8">14</text>
<text x="244.9" y="91.1">12</text>
<text x="244.9" y="92.9">13</text>
<text x="249.2" y="90.2">12</text>
<text x="249.2" y="92">13</text>
<text x="249.2" y="93.9">14</text>
<text x="249.2" y="95.7">15</text>
<text x="26.9" y="97.5">21</text>
<text x="31.1" y="96.6">GND2</text>
<text x="31.1" y="98.4">GND3</text>
<text x="37.3" y="96.6">USBDM</text>
<text x="37.9" y="98.4">USBDP</text>
<text x="45.9" y="97.5">15</text>
<text x="55" y="99.4">4</text>
<text x="55.1" y="101.2">5</text>
<text x="55.1" y="97.5">3</text>
<text x="58.5" y="96.6">RX</text>
<text x="58.5" y="98.4">TX</text>
<text x="58.5" y="100.3">NC</text>
<text x="230.7" y="96.6">15</text>
<text x="244.9" y="96.6">15</text>
<text x="58.5" y="102.1">GND</text>
<text x="3.6" y="130.3">C</text>
<text x="274.7" y="130.3">C</text>
<text x="3.6" y="173.7">D</text>
<text x="274.6" y="173.7">D</text>
<text x="210.2" y="178.1">Title</text>
<text x="210.2" y="183.6">Size</text>
<text x="219.3" y="183.6">Number</text>
<text x="256" y="183.6">Revision</text>
<text x="210.2" y="189.1">Date:</text>
<text x="210.2" y="190.9">File:</text>
<text x="211.1" y="186.4">B</text>
<text x="218.4" y="189.1">8/15/2024</text>
<text x="218.4" y="190.9">D:\Study Plan\..\Sheet1.SchDoc</text>
<text x="246.8" y="189.1">Sheet</text>
<text x="246.8" y="190.9">Drawn By: Omar Hassan</text>
<text x="251.8" y="189.1">of</text>
<text x="24.6" y="193.7">1</text>
<text x="70.2" y="193.7">2</text>
<text x="116.1" y="193.7">3</text>
<text x="161.8" y="193.7">4</text>
<text x="207.6" y="193.7">5</text>
<text x="253.4" y="193.7">6</text>
</g>
<g font-size="1.7" fill="#800000">
<text x="11.9" y="29.8">VIN</text>
<text x="34.5" y="29.8">+5</text>
<text x="103" y="29.8">XTAL1</text>
<text x="131.5" y="29.8">+5</text>
<text x="170" y="29.8">+5</text>
<text x="103" y="35.3">XTAL2</text>
<text x="198.2" y="31.6">D0/Rx</text>
<text x="214.8" y="31.6">Rx</text>
<text x="231.2" y="33.4">D12/MISO</text>
<text x="231.2" y="35.3">D13/SCK</text>
<text x="259.7" y="31.6">+5</text>
<text x="260.5" y="35.3">D11/MOSI</text>
<text x="77.5" y="38.9">GND</text>
<text x="136" y="38.9">RESET</text>
<text x="198.2" y="38.9">D1/Tx</text>
<text x="214.8" y="38.9">Tx</text>
<text x="231.2" y="37.1">RESET</text>
<text x="117.8" y="46.2">GND</text>
<text x="258.8" y="42.6">GND</text>
<text x="22.6" y="49">GND</text>
<text x="40.9" y="49">GND</text>
<text x="169" y="48.1">GND</text>
<text x="54.6" y="59.1">+5</text>
<text x="63.8" y="59.1">+5</text>
<text x="155.8" y="61.3" transform="rotate(-90 155.8 61.3)">D2</text>
<text x="157.6" y="61.3" transform="rotate(-90 157.6 61.3)">D1/Tx</text>
<text x="159.5" y="61.3" transform="rotate(-90 159.5 61.3)">D0/Rx</text>
<text x="161.3" y="61.3" transform="rotate(-90 161.3 61.3)">RESET</text>
<text x="163.1" y="61.3" transform="rotate(-90 163.1 61.3)">A5</text>
<text x="165" y="61.3" transform="rotate(-90 165 61.3)">A4</text>
<text x="166.8" y="61.3" transform="rotate(-90 166.8 61.3)">A3</text>
<text x="168.6" y="61.3" transform="rotate(-90 168.6 61.3)">A2</text>
<text x="11.5" y="70.1">RESET</text>
<text x="21.6" y="71.9">+5</text>
<text x="22.5" y="68.2">Rx</text>
<text x="50.9" y="66.4">+5</text>
<text x="75.3" y="70.1">VUSB</text>
<text x="141.5" y="71.9">D3</text>
<text x="181.8" y="71.9">A1</text>
<text x="218.4" y="70.1">D1/Tx</text>
<text x="218.4" y="71.9">D0/Rx</text>
<text x="255.4" y="66.4">VIN</text>
<text x="263.4" y="68.2">+5</text>
<text x="22.5" y="75.6">Tx</text>
<text x="137" y="75.6">+5</text>
<text x="141.5" y="73.7">D4</text>
<text x="181.8" y="73.7">A0</text>
<text x="181.8" y="75.6">A7</text>
<text x="218.4" y="73.7">RESET</text>
<text x="218.4" y="77.4">D2</text>
<text x="253.2" y="73.7">RESET</text>
<text x="253.2" y="77.4">A7</text>
<text x="132.4" y="79.2">GND</text>
<text x="141.5" y="82.9">XTAL17</text>
<text x="181.8" y="81">A6</text>
<text x="181.8" y="79.2">AREF</text>
<text x="190.1" y="81">+5</text>
<text x="213" y="82.9">GND</text>
<text x="218.4" y="79.2">D3</text>
<text x="218.4" y="82.9">D5</text>
<text x="218.4" y="81">D4</text>
<text x="253.2" y="82.9">A4</text>
<text x="253.2" y="81">A5</text>
<text x="253.2" y="79.2">A6</text>
<text x="260.6" y="82.9">GND</text>
<text x="50.6" y="84.7">3v3</text>
<text x="75.6" y="88.3">GND</text>
<text x="132.4" y="88.3">GND</text>
<text x="137" y="84.7">+5</text>
<text x="141.5" y="84.7">XTAL28</text>
<text x="181.8" y="84.7">D13/SCK</text>
<text x="218.4" y="86.5">D7</text>
<text x="218.4" y="88.3">D8</text>
<text x="218.4" y="84.7">D6</text>
<text x="253.2" y="88.3">A1</text>
<text x="253.2" y="86.5">A2</text>
<text x="253.2" y="84.7">A3</text>
<text x="50" y="93.9">VUSB 1</text>
<text x="64.6" y="93.9">GND</text>
<text x="71.1" y="95.7">+5</text>
<text x="80.7" y="95.7">VUSB</text>
<text x="192.8" y="90.2">GND</text>
<text x="198.3" y="90.2">GND</text>
<text x="218.4" y="90.2">D9</text>
<text x="218.4" y="92">D10</text>
<text x="218.4" y="93.9">D11/MOSI 14</text>
<text x="218.4" y="95.7">D12/MISO 15</text>
<text x="253.2" y="95.7">D13/SCK</text>
<text x="253.2" y="92">AREF</text>
<text x="253.2" y="90.2">A0</text>
<text x="259.4" y="92">3v3</text>
<text x="156.5" y="97.9" transform="rotate(90 156.5 97.9)">D5</text>
<text x="158.4" y="97.9" transform="rotate(90 158.4 97.9)">D6</text>
<text x="160.2" y="97.9" transform="rotate(90 160.2 97.9)">D7</text>
<text x="162" y="97.9" transform="rotate(90 162 97.9)">D8</text>
<text x="163.8" y="97.9" transform="rotate(90 163.8 97.9)">D9</text>
<text x="165.7" y="97.9" transform="rotate(90 165.7 97.9)">D10</text>
<text x="167.5" y="97.9" transform="rotate(90 167.5 97.9)">D11/MOSI</text>
<text x="169.3" y="97.9" transform="rotate(90 169.3 97.9)">D12/MISO</text>
<text x="18.9" y="103">GND</text>
<text x="181.9" y="106.7">GND</text>
<text x="48.2" y="108.5">GND</text>
</g>
<g font-size="1.7" fill="#000080">
<text x="84.5" y="28.5">C2</text>
<text x="18.8" y="31.6">REG1</text>
<text x="37" y="35.8">330</text>
<text x="37" y="32.9">R1</text>
<text x="84.5" y="34">C3</text>
<text x="86.6" y="31.6">18pF</text>
<text x="96.8" y="34.2">16MHz</text>
<text x="96.8" y="32.3">X1</text>
<text x="132.9" y="35.1">R2</text>
<text x="165.7" y="35.1" transform="rotate(90 165.7 35.1)">+</text>
<text x="205.4" y="34">1K</text>
<text x="205.4" y="31">R3</text>
<text x="242.2" y="31.6">S2</text>
<text x="46.1" y="40.6">Blue</text>
<text x="46.1" y="38.7">D1</text>
<text x="86.6" y="37.1">18pF</text>
<text x="123.2" y="37.1">SW</text>
<text x="132.9" y="36.9">1K</text>
<text x="168.8" y="38.4">4.7µF</text>
<text x="168.8" y="36.5">C5</text>
<text x="176.3" y="38.9">100nF</text>
<text x="176.3" y="37.1">C4</text>
<text x="205.4" y="41.3">1K</text>
<text x="205.4" y="38.4">R4</text>
<text x="46.1" y="42.4">3.2V</text>
<text x="17.9" y="68.7">C7</text>
<text x="29.8" y="66.4">FT232RL</text>
<text x="58.9" y="68">RED</text>
<text x="58.9" y="69.8">1.85V</text>
<text x="58.9" y="66.2">D3</text>
<text x="68.1" y="68">Green</text>
<text x="68.1" y="69.8">2.1 V</text>
<text x="68.1" y="66.2">D4</text>
<text x="182.2" y="66.4">ATMEGA328P</text>
<text x="229.4" y="68.2">S3</text>
<text x="245.9" y="68.2">S4</text>
<text x="16" y="73.2">100nF</text>
<text x="56" y="75.4">330</text>
<text x="56" y="73.5">R6</text>
<text x="65.2" y="75.4">330</text>
<text x="65.2" y="73.5">R7</text>
<text x="72.3" y="75.4" transform="rotate(90 72.3 75.4)">+</text>
<text x="75.4" y="76.8">C8</text>
<text x="82.5" y="77.2">C9</text>
<text x="75.4" y="78.7">4.7µF</text>
<text x="82.5" y="79">100nF</text>
<text x="195.9" y="82.7">C1</text>
<text x="55.2" y="85.3">C6</text>
<text x="56.2" y="88.3">100nF</text>
<text x="184.1" y="88.2">R5</text>
<text x="194.6" y="84.7">100nF</text>
<text x="57.3" y="92">S1</text>
<text x="76.5" y="95.7">D5</text>
<text x="184.1" y="90">330</text>
<text x="187.1" y="99.2">RED</text>
<text x="187.1" y="101">1.85V</text>
<text x="187.1" y="97.3">D2</text>
</g>
</svg>
